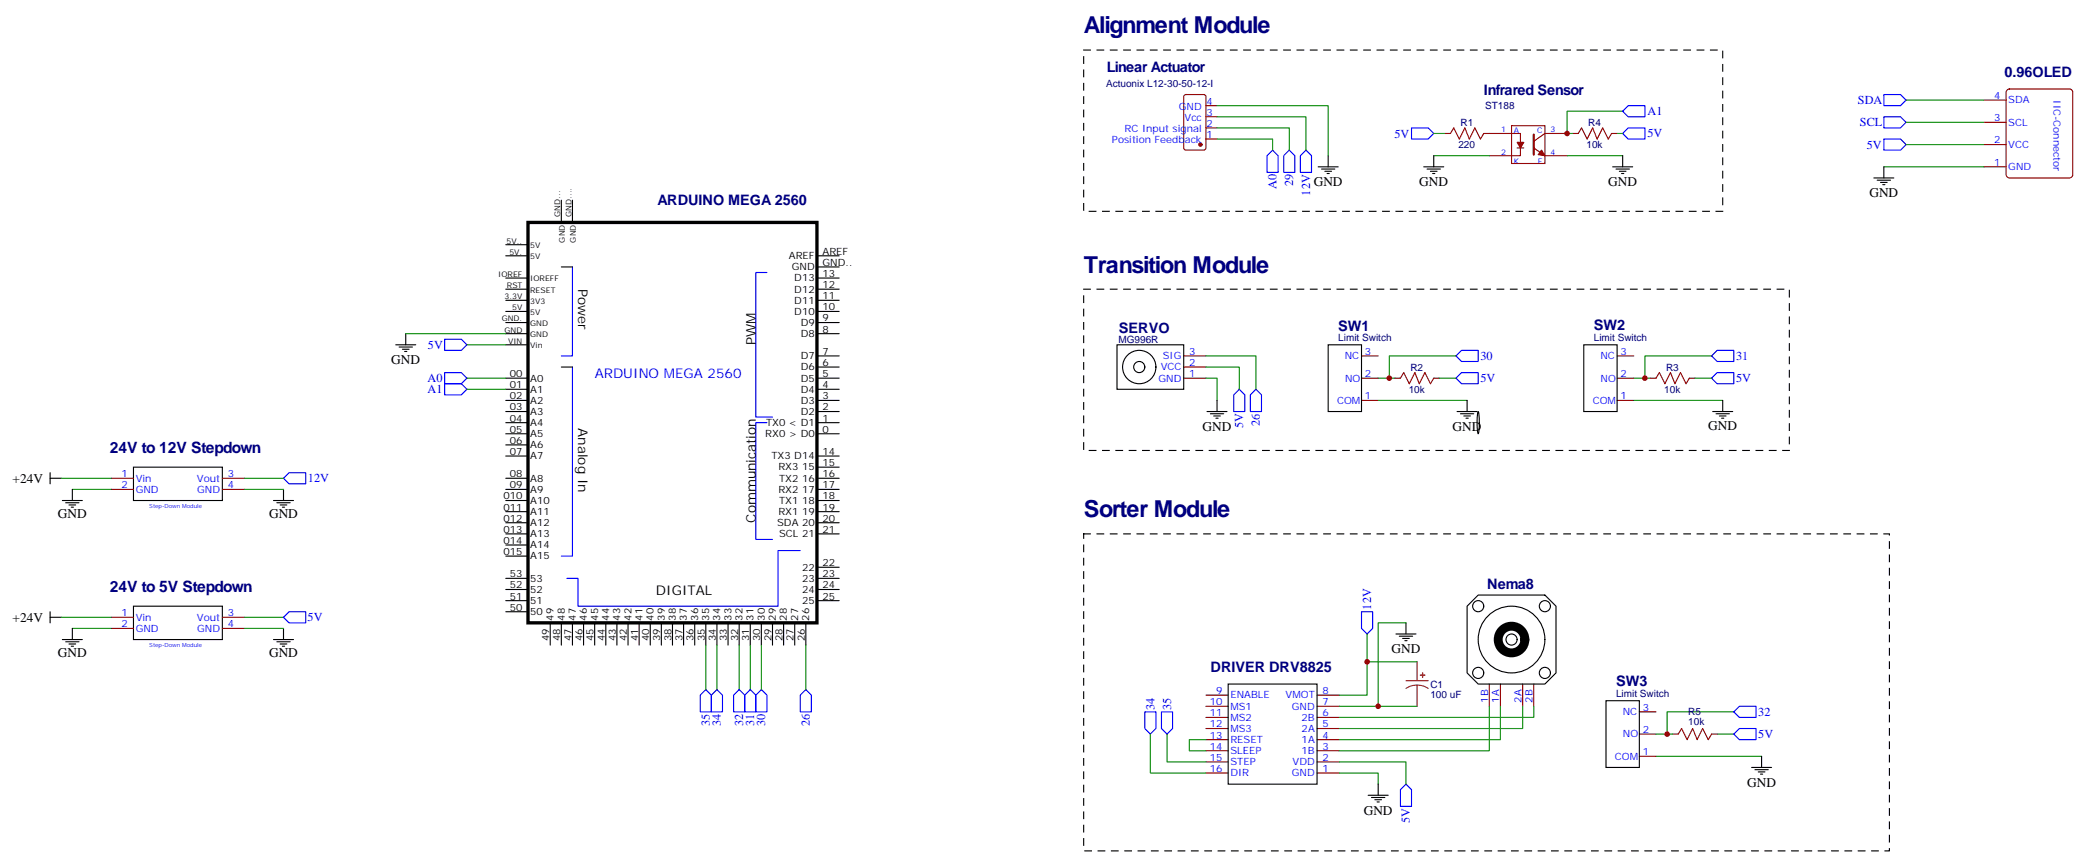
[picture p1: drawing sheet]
<svg xmlns="http://www.w3.org/2000/svg" width="662mm" height="273mm" viewBox="0 0 662 273" stroke-linecap="round" stroke-linejoin="round" font-family="sans-serif">
<g fill="none" stroke="#000" stroke-width=".35">
<path d="M418.4 52.9h6.4M419.5 53.6h4.2M420.5 54.3h2.2M421.3 55h.7M421.6 49.4v3.5M451.9 52.9h6.4M453 53.6h4.2M454.1 54.3h2.1M454.8 55h.7M455.1 49.4v3.5M511.9 52.9h6.4M513 53.6h4.2"/>
<path d="M514 54.3h2.1M514.7 55h.7M515.1 49.4v3.5M594.8 56.4h6.4M595.9 57.2h4.2M596.9 57.9h2.2M597.6 58.6h.7M598 52.9v3.5M160.5 77.6h7.1M178.2 63.5v7.1M181.7 63.5v7.1M160.5 98.8h7.1"/>
<path d="M160.5 95.2h7.1M160.5 91.7h7.1M160.5 88.2h7.1M160.5 81.1h7.1M178.2 84.7h3.5M259.3 98.8h7.1M259.3 95.2h7.1M259.3 91.7h7.1M259.3 88.2h7.1M259.3 81.1h7.1M259.3 84.7h7.1M125.6 109.4h6.4"/>
<path d="M126.7 110.1h4.2M127.7 110.8h2.2M128.4 111.5h.8M128.8 105.8v3.6M160.5 119.9h7.1M160.5 105.8h7.1M160.5 102.3h7.1M160.5 109.4h7.1M178.2 116.4h3.5M259.3 119.9h7.1M259.3 112.9h7.1M259.3 105.8h7.1"/>
<path d="M259.3 102.3h7.1M259.3 116.4h7.1M354.6 109.4h21.1v14.1h-21.1zM421.6 109.4h10.6v21.1h-10.6zM502.7 109.4h10.6v21.1h-10.6zM160.5 123.5h7.1M160.5 127h7.1M160.5 130.5h7.1M160.5 134.1h7.1M160.5 137.6h7.1M259.3 123.5h7.1M259.3 127h7.1"/>
<path d="M259.3 130.5h7.1M259.3 134.1h7.1M259.3 137.6h7.1M383.2 130.5h6.3M384.2 131.2h4.2M385.3 131.9h2.1M386 132.6h.7M386.3 127v3.5M462.5 130.5h6.4M463.6 131.2h4.2M464.6 131.9h2.2M465.3 132.6h.8"/>
<path d="M465.7 127v3.5M469.2 130.5l.4 3.6-.4 3.5-.3-3.5zM543.7 130.5h6.3M544.7 131.2h4.3M545.8 131.9h2.1M546.5 132.6h.7M546.8 127v3.5M15.9 151.7h3.5M15.9 149.9v3.6M19.8 158.8h6.3M20.8 159.5h4.3M23 155.2v3.6"/>
<path d="M42.4 148.2h28.2v10.6h-28.2zM86.8 158.8h6.4M87.9 159.5h4.2M90 155.2v3.6M160.5 141.1h7.1M160.5 144.6h7.1M160.5 151.7h7.1M160.5 155.2h7.1M160.5 158.8h7.1M259.3 144.6h7.1M259.3 151.7h7.1M259.3 155.2h7.1"/>
<path d="M259.3 158.8h7.1M259.3 148.2h7.1M21.9 160.2h2.1M22.6 160.9h.7M88.9 160.2h2.2M89.6 160.9h.7M160.5 162.3h7.1M160.5 165.8h7.1M160.5 169.3h7.1M160.5 172.9h7.1M160.5 176.4h7.1M259.3 162.3h7.1"/>
<path d="M259.3 165.8h7.1M259.3 169.3h7.1M259.3 179.9h7.1M15.9 195.8h3.5M15.9 194v3.6M23 199.3v3.5M42.4 192.3h28.2v10.5h-28.2zM90 199.3v3.5M160.5 187h7.1M160.5 183.4h7.1M160.5 190.5h7.1M160.5 194h7.1"/>
<path d="M174.7 197.6v7M178.2 197.6v7M181.7 197.6v7M185.2 197.6v7M188.8 197.6v7M192.3 197.6v7M195.8 197.6v7M199.4 197.6v7M202.9 197.6v7M206.4 197.6v7M209.9 197.6v7M213.5 197.6v7"/>
<path d="M217 197.6v7M220.5 197.6v7M224 197.6v7M227.6 197.6v7M231.1 197.6v7M234.6 197.6v7M238.2 197.6v7M241.7 197.6v7M245.2 197.6v7M248.7 197.6v7M252.3 197.6v7M255.8 197.6v7"/>
<path d="M259.3 187h7.1M259.3 183.4h7.1M259.3 190.5h7.1M446.3 197.6v3.5M465.7 192.3l3.5-3.6h21.2l3.5 3.6v21.1l-3.5 3.6h-21.2l-3.5-3.6zM19.8 202.8h6.3M20.8 203.6h4.3M21.9 204.3h2.1M22.6 205h.7M86.8 202.8h6.4M87.9 203.6h4.2M88.9 204.3h2.2"/>
<path d="M89.6 205h.7M389.9 217h28.2v31.7h-28.2zM443.1 201.1h6.4M444.2 201.8h4.2M445.2 202.5h2.2M445.9 203.2h.8M509.8 222.2h10.6v21.2h-10.6zM559.2 239.9v3.5M434.3 252.2h6.4M435.4 252.9h4.2M436.4 253.6h2.1M437.1 254.4h.7"/>
<path d="M437.5 248.7v3.5M556 243.4h6.4M557.1 244.1h4.2M558.1 244.8h2.1M558.8 245.5h.7"/>
<circle cx="361.6" cy="116.4" r="1.76"/>
<circle cx="361.6" cy="116.4" r="5.3"/>
<circle cx="469.2" cy="192.3" r="1.76"/>
<circle cx="490.4" cy="192.3" r="1.76"/>
<circle cx="469.2" cy="213.4" r="1.76"/>
<circle cx="479.8" cy="202.8" r="10.6"/>
<circle cx="479.8" cy="202.8" r="1.76"/>
<circle cx="490.4" cy="213.4" r="1.76"/>
</g>
<path d="M167.6 70.6h91.7v127h-91.7z" fill="none" stroke="#000" stroke-width="1.1"/>
<g fill="none" stroke="#00f" stroke-width=".35">
<path d="M515.1 35.3l1.8-1.8h5.2v3.5h-5.2zM598 30h5.3l1.7 1.8-1.7 1.7h-5.3zM598 37h5.3l1.7 1.8-1.7 1.8h-5.3zM404 47.6l1.7 1.8v5.3h-3.5v-5.3zM409.3 47.6l1.7 1.8v5.3h-3.5v-5.3zM414.5 47.6l1.8 1.8v5.3h-3.5v-5.3zM448.1 40.6h5.3l1.7 1.7-1.7 1.8h-5.3zM515.1 42.3l1.8-1.7h5.2v3.5h-5.2zM598 44.1h5.3l1.7 1.8-1.7 1.7h-5.3zM181.7 84.7v28.2h-3.5M243.5 86.4h-3.6v45.9h5.3M141.1 118.2h5.3l1.8 1.7-1.8 1.8h-5.3z"/>
<path d="M141.1 107.6h5.3l1.8 1.8-1.8 1.7h-5.3zM181.7 116.4v60h-3.5M462.2 112.9l1.7-1.8h5.3v3.6h-5.3zM462.2 119.9l1.7-1.7h5.3v3.5h-5.3zM543.3 112.9l1.8-1.8h5.3v3.6h-5.3zM543.3 119.9l1.8-1.7h5.3v3.5h-5.3zM141.1 121.7h5.3l1.8 1.8-1.8 1.7h-5.3zM243.5 134.1h-3.6v37h5.3M393.4 123.5l1.7 1.7v5.3h-3.5v-5.3zM398.7 123.5l1.7 1.7v5.3h-3.5v-5.3zM91.8 149.9h5.2v3.6h-5.2l-1.8-1.8zM254 174.6h-7v17.7h-63.5v-8.9h-3.5"/>
<path d="M90 195.8l1.8-1.8h5.2v3.6h-5.2zM432.2 194h3.5v5.3l-1.7 1.8-1.8-1.8zM224 218.7l1.8 1.8v5.3h-3.5v-5.3zM227.6 218.7l1.7 1.8v5.3h-3.5v-5.3zM234.6 218.7l1.8 1.8v5.3h-3.5v-5.3zM238.2 218.7l1.7 1.8v5.3h-3.5v-5.3zM241.7 218.7l1.8 1.8v5.3h-3.6v-5.3zM255.8 218.7l1.8 1.8v5.3h-3.6v-5.3zM363.4 225.8h3.5v5.3l-1.7 1.7-1.8-1.7zM368.7 225.8h3.5v5.3l-1.7 1.7-1.8-1.7zM550.4 232.8l1.7-1.7h5.3v3.5h-5.3zM550.4 225.8l1.7-1.8h5.3v3.5h-5.3z"/>
<path d="M446.3 248.7l1.8 1.8v5.3h-3.6v-5.3z"/>
</g>
<g fill="none" stroke="#870000" stroke-width=".35">
<path d="M376 30.2l.4-.2h5.7l.6 .4 .1 16.5-.5 .7h-5.9l-.6-.4-.1-16.5zM382.8 37h3.5M382.8 33.5h3.5M479.8 39.9h10.6v12h-10.6zM629.7 31.8h7.1M629.7 38.8h7.1M637 28.7l.9-.5h19l.9 .5 .2 .6v26.1l-.5 .8-.6 .2h-19l-.9-.4-.2-.6v-26.1zM382.8 44.1h3.5M382.8 40.6h3.5M458.6 42.3h1.8M471 42.3h11.6v2.9M481.6 46.9h2.1"/>
<path d="M482.6 46.9v2.5h-9.8M486.9 46.9l3.5 2.5h7.1M497.5 42.3h-7.1l-3.5 2.5M499.2 42.3h1.8M511.6 42.3h1.7M629.7 45.9h7.1M629.7 52.9h7.1M375.7 119.9h7.1M375.7 116.4h7.1M375.7 112.9h7.1M432.2 119.9h5.3M432.2 112.9h5.3"/>
<path d="M442.8 119.9h1.7M455.1 119.9h1.8M513.3 119.9h5.3M513.3 112.9h5.3M523.9 119.9h1.8M536.3 119.9h1.7M432.2 127h5.3M513.3 127h5.3M35.3 151.7h7.1M35.3 155.2h7.1M70.6 151.7h7M70.6 155.2h7"/>
<path d="M35.3 195.8h7.1M35.3 199.3h7.1M70.6 195.8h7M70.6 199.3h7M472.8 217v7M476.3 217v7M483.3 217v7M486.9 217v7M382.8 238.1h7.1M382.8 234.6h7.1M382.8 231.1h7.1M382.8 227.5h7.1"/>
<path d="M382.8 224h7.1M382.8 220.5h7.1M418.1 238.1h7M418.1 234.6h7M418.1 231.1h7M418.1 227.5h7M418.1 224h7M418.1 220.5h7M520.4 239.9h5.3M520.4 232.8h5.3M520.4 225.8h5.3M531 232.8h1.7"/>
<path d="M543.3 232.8h1.8M382.8 245.2h7.1M382.8 241.7h7.1M418.1 245.2h7M418.1 241.7h7"/>
</g>
<g fill="#870000" stroke="#870000" stroke-width=".35">
<path d="M481.6 45.2h2.1l-1.1 1.7z"/>
<path d="M489.3 47.6l1.1 1.8-2.1-.4z"/>
<circle cx="381" cy="45.9" r=".53"/>
</g>
<path d="M486.9 42.7v6.3" fill="none" stroke="#870000" stroke-width=".71"/>
<circle cx="479.8" cy="202.8" r="4.2" fill="none" stroke="#000" stroke-width="2.8"/>
<path d="M446.3 215.9h7.1M449.8 217.3l-1.8 .2-1.7 .9M449.8 217.3l1.9 .3 1.7 .8M449.8 209.9v6M449.8 217.3v6.7" fill="none" stroke="#8c2424" stroke-width=".35"/>
<g fill="#8c2424" stroke="#8c2424" stroke-width=".35">
<path d="M450.9 214.1l1.4 .1z"/>
<path d="M451.6 213.4v1.4z"/>
</g>
<g fill="none" stroke="#008700" stroke-width=".35">
<path d="M386.3 37h28.2v10.6M386.3 33.5h35.3v15.9M515.1 35.3h-17.6v7h1.7M605 38.8h24.7M605 31.8h24.7M386.3 44.1h17.7v3.5M386.3 40.6h23v7M455.1 42.3h3.5M455.1 49.4h17.7M497.5 49.4h17.6M513.3 42.3h1.8M598 52.9h31.7"/>
<path d="M605 45.9h24.7M128.8 105.8h31.7M148.2 119.9h12.3M148.2 109.4h12.3M382.8 112.9h15.9v10.6M382.8 116.4h10.6v7.1M382.8 119.9h3.5v7.1M437.5 119.9h5.3M456.9 119.9h5.3M462.2 112.9h-21.2v7M518.6 119.9h5.3M538 119.9h5.3"/>
<path d="M543.3 112.9h-21.2v7M148.2 123.5h12.3M437.5 127h28.2M518.6 127h28.2M19.4 151.7h15.9M23 155.2h12.3M77.6 155.2h12.4M77.6 151.7h12.4M19.4 195.8h15.9M23 199.3h12.3M77.6 199.3h12.4M77.6 195.8h12.4"/>
<path d="M446.3 197.6h-8.8v26.4M224 204.6v14.1M227.6 204.6v14.1M234.6 204.6v14.1M238.2 204.6v14.1M241.7 204.6v14.1M255.8 204.6v14.1M434 201.1v19.4h-8.9M434 209.9h15.8M365.2 232.8v12.4h17.6M370.5 232.8v8.9h12.3M382.8 234.6h-5.3v3.5h5.3"/>
<path d="M425.1 224h24.7M472.8 224v14.1h-47.7M476.3 224v10.6h-51.2M483.3 224v7.1h-58.2M486.9 224v3.5h-61.8M525.7 232.8h5.3M525.7 239.9h33.5M545.1 232.8h5.3M550.4 225.8h-21.2v7M425.1 245.2h12.4v3.5M425.1 241.7h21.2v7"/>
</g>
<path d="M460.4 42.3l1.1-1.7 1.7 3.5 1.8-3.5 1.4 3.5 1.8-3.5 1.7 3.5 1.1-1.8M501 42.3l1-1.7 1.8 3.5 1.8-3.5 1.4 3.5 1.7-3.5 1.8 3.5 1.1-1.8M444.5 119.9l1.1-1.7 1.8 3.5 1.7-3.5 1.4 3.5 1.8-3.5 1.8 3.5 1-1.8M525.7 119.9l1-1.7 1.8 3.5 1.8-3.5 1.4 3.5 1.7-3.5 1.8 3.5 1.1-1.8M532.7 232.8l1.1-1.7 1.8 3.5 1.7-3.5 1.4 3.5 1.8-3.5 1.8 3.5 1-1.8" fill="none" stroke="#a10000" stroke-width=".35"/>
<path d="M344 15.9h202.8v51.1h-202.8zM344 91.7h224v51.2h-224zM344 169.3h255.8v100.6h-255.8z" fill="none" stroke="#000" stroke-width=".35" stroke-dasharray="2.1 2.1"/>
<g fill="#c00">
<circle cx="434" cy="209.9" r=".88"/>
<circle cx="441" cy="119.9" r=".88"/>
<circle cx="522.1" cy="119.9" r=".88"/>
<circle cx="497.5" cy="42.3" r=".88"/>
<circle cx="529.2" cy="232.8" r=".88"/>
<circle cx="437.5" cy="224" r=".88"/>
</g>
<g font-size="7.4" fill="#000080">
<text x="344" y="10.6">Alignment Module</text>
<text x="344" y="86.4">Transition Module</text>
<text x="344" y="164">Sorter Module</text>
</g>
<g font-size="4.9" fill="#000080">
<text x="34.9" y="143.6">24V to 12V Stepdown</text>
<text x="34.9" y="187.7">24V to 5V Stepdown</text>
</g>
<g font-size="4.6" fill="#000080">
<text x="351.3" y="22.8">Linear Actuator</text>
<text x="471" y="30">Infrared Sensor</text>
<text x="636.3" y="24.5">0.96OLED</text>
<text x="208.8" y="65.1">ARDUINO MEGA 2560</text>
<text x="355.2" y="105.7">SERVO</text>
<text x="424.8" y="104.8">SW1</text>
<text x="505.9" y="104.7">SW2</text>
<text x="472.1" y="186.8">Nema8</text>
<text x="384.3" y="213.2">DRIVER DRV8825</text>
<text x="513" y="217.7">SW3</text>
</g>
<g font-size="4.2">
<text x="417" y="59">GND</text>
<text x="450.5" y="59">GND</text>
<text x="510.5" y="59">GND</text>
<text x="593.4" y="62.5">GND</text>
<text x="183.5" y="91.7" transform="rotate(90 183.5 91.7)">Power</text>
<text x="239.9" y="109.4" transform="rotate(-90 239.9 109.4)">PWM</text>
<text x="124.2" y="115.4">GND</text>
<text x="183.5" y="135.8" transform="rotate(90 183.5 135.8)">Analog In</text>
<text x="381.7" y="136.6">GND</text>
<text x="461.1" y="136.6">GND</text>
<text x="542.2" y="136.5">GND</text>
<text x="4" y="153.1">+24V</text>
<text x="18.4" y="164.4">GND</text>
<text x="85.4" y="164.4">GND</text>
<text x="239.9" y="165.8" transform="rotate(-90 239.9 165.8)">Communication</text>
<text x="208.2" y="188.7">DIGITAL</text>
<text x="4" y="197.2">+24V</text>
<text x="18.4" y="208.5">GND</text>
<text x="85.4" y="208.5">GND</text>
<text x="441.7" y="207.1">GND</text>
<text x="554.6" y="249.5">GND</text>
<text x="432.9" y="258.3">GND</text>
</g>
<text font-size="4.2" fill="#00f" x="188.8" y="119.9">ARDUINO MEGA 2560</text>
<g font-size="3.9" fill="#00f">
<text x="589.8" y="33">SDA</text>
<text x="523" y="36.5">A1</text>
<text x="590.4" y="40.1">SCL</text>
<text x="442.7" y="43.7">5V</text>
<text x="523" y="43.5">5V</text>
<text x="592.6" y="47.2">5V</text>
<text x="405.3" y="59.8" transform="rotate(-90 405.3 59.8)">A0</text>
<text x="410.5" y="59.2" transform="rotate(-90 410.5 59.2)">29</text>
<text x="415.8" y="62" transform="rotate(-90 415.8 62)">12V</text>
<text x="135.8" y="110.7">5V</text>
<text x="469.9" y="114.2">30</text>
<text x="551.1" y="114.2">31</text>
<text x="135.7" y="121.2">A0</text>
<text x="135.7" y="124.7">A1</text>
<text x="469.9" y="121.1">5V</text>
<text x="551.1" y="121.1">5V</text>
<text x="394.7" y="135.8" transform="rotate(-90 394.7 135.8)">5V</text>
<text x="399.9" y="135" transform="rotate(-90 399.9 135)">26</text>
<text x="97.8" y="153">12V</text>
<text x="97.7" y="197.1">5V</text>
<text x="435.2" y="193.3" transform="rotate(-90 435.2 193.3)">12V</text>
<text x="366.5" y="225.1" transform="rotate(-90 366.5 225.1)">34</text>
<text x="371.8" y="225.1" transform="rotate(-90 371.8 225.1)">35</text>
<text x="558.1" y="227">32</text>
<text x="225.3" y="230.2" transform="rotate(-90 225.3 230.2)">35</text>
<text x="228.8" y="230.2" transform="rotate(-90 228.8 230.2)">34</text>
<text x="235.9" y="230.2" transform="rotate(-90 235.9 230.2)">32</text>
<text x="239.4" y="230.2" transform="rotate(-90 239.4 230.2)">31</text>
<text x="242.9" y="230.2" transform="rotate(-90 242.9 230.2)">30</text>
<text x="257.1" y="230.2" transform="rotate(-90 257.1 230.2)">26</text>
<text x="558.1" y="234">5V</text>
<text x="447.6" y="261.1" transform="rotate(-90 447.6 261.1)">5V</text>
</g>
<g font-size="3.2" fill="#000080">
<text x="351.1" y="27.6">Actuonix L12-30-50-12-I</text>
<text x="471.4" y="34.7">ST188</text>
<text x="463.6" y="40">R1</text>
<text x="504.2" y="40">R4</text>
<text x="463" y="47">220</text>
<text x="503.6" y="47">10k</text>
<text x="355" y="108.7">MG996R</text>
<text x="424.8" y="108.3">Limit Switch</text>
<text x="505.9" y="108.3">Limit Switch</text>
<text x="447.7" y="117.6">R2</text>
<text x="528.9" y="117.6">R3</text>
<text x="447.2" y="124.6">10k</text>
<text x="528.3" y="124.6">10k</text>
<text x="454.1" y="221.2">100 uF</text>
<text x="454.1" y="218.2">C1</text>
<text x="513" y="221.2">Limit Switch</text>
<text x="535.9" y="226.8">R5</text>
<text x="535.9" y="230">10k</text>
</g>
<g font-size="3.2" fill="#00f">
<text x="374.2" y="34.9">GND</text>
<text x="383" y="33.2">4</text>
<text x="633" y="31.4">4</text>
<text x="637.5" y="32.8">SDA</text>
<text x="651.8" y="31.8" transform="rotate(90 651.8 31.8)">IIC-Connector</text>
<text x="357" y="42">RC Input signal</text>
<text x="376" y="38.5">Vcc</text>
<text x="383" y="40.2">2</text>
<text x="383" y="36.7">3</text>
<text x="633" y="38.5">3</text>
<text x="637.5" y="39.9">SCL</text>
<text x="353" y="45.5">Position Feedback</text>
<text x="383" y="43.7">1</text>
<text x="633" y="45.5">2</text>
<text x="637.5" y="46.9">VCC</text>
<text x="633" y="52.6">1</text>
<text x="637.5" y="54">GND</text>
<text x="369.1" y="113.9">SIG</text>
<text x="377.5" y="112.5">3</text>
<text x="426.9" y="113.9">NC</text>
<text x="433.2" y="112.5">3</text>
<text x="508" y="113.9">NC</text>
<text x="514.4" y="112.5">3</text>
<text x="368.4" y="117.5">VCC</text>
<text x="377.5" y="119.6">1</text>
<text x="377.5" y="116.1">2</text>
<text x="433.2" y="119.6">2</text>
<text x="514.4" y="119.6">2</text>
<text x="367.8" y="121">GND</text>
<text x="427" y="121">NO</text>
<text x="508.1" y="121">NO</text>
<text x="424.4" y="128.1">COM</text>
<text x="433.2" y="126.6">1</text>
<text x="505.6" y="128.1">COM</text>
<text x="514.4" y="126.6">1</text>
<text x="38.6" y="151.3">1</text>
<text x="38.6" y="154.9">2</text>
<text x="43.1" y="152.8">Vin</text>
<text x="62.5" y="152.8">Vout</text>
<text x="72.4" y="151.3">3</text>
<text x="72.4" y="154.9">4</text>
<text x="43.1" y="156.3">GND</text>
<text x="62.6" y="156.3">GND</text>
<text x="38.6" y="195.4">1</text>
<text x="43.1" y="196.8">Vin</text>
<text x="62.5" y="196.8">Vout</text>
<text x="72.4" y="195.4">3</text>
<text x="38.6" y="199">2</text>
<text x="43.1" y="200.4">GND</text>
<text x="62.6" y="200.4">GND</text>
<text x="72.4" y="199">4</text>
<text x="386.1" y="220.1">9</text>
<text x="390.6" y="221.5">ENABLE</text>
<text x="408.1" y="221.5">VMOT</text>
<text x="419.8" y="220.1">8</text>
<text x="384.1" y="223.7">10</text>
<text x="384.1" y="227.2">11</text>
<text x="390.6" y="225.1">MS1</text>
<text x="410.1" y="225.1">GND</text>
<text x="419.8" y="227.2">6</text>
<text x="419.8" y="223.7">7</text>
<text x="472.4" y="222.9" transform="rotate(-90 472.4 222.9)">1B</text>
<text x="475.9" y="222.9" transform="rotate(-90 475.9 222.9)">1A</text>
<text x="483" y="222.9" transform="rotate(-90 483 222.9)">2A</text>
<text x="486.5" y="222.9" transform="rotate(-90 486.5 222.9)">2B</text>
<text x="515.1" y="226.8">NC</text>
<text x="521.4" y="225.4">3</text>
<text x="384.1" y="230.7">12</text>
<text x="390.6" y="228.6">MS2</text>
<text x="390.6" y="232.1">MS3</text>
<text x="413.2" y="228.6">2B</text>
<text x="413.2" y="232.1">2A</text>
<text x="419.8" y="230.7">5</text>
<text x="515.2" y="233.9">NO</text>
<text x="521.4" y="232.5">2</text>
<text x="384.1" y="234.2">13</text>
<text x="384.1" y="237.8">14</text>
<text x="390.6" y="235.7">RESET</text>
<text x="390.6" y="239.2">SLEEP</text>
<text x="413.2" y="239.2">1B</text>
<text x="413.2" y="235.7">1A</text>
<text x="419.8" y="237.8">3</text>
<text x="419.8" y="234.2">4</text>
<text x="521.4" y="239.5">1</text>
<text x="384.1" y="241.3">15</text>
<text x="384.1" y="244.8">16</text>
<text x="390.6" y="242.7">STEP</text>
<text x="410.3" y="242.7">VDD</text>
<text x="419.8" y="244.8">1</text>
<text x="419.8" y="241.3">2</text>
<text x="512.6" y="240.9">COM</text>
<text x="390.6" y="246.2">DIR</text>
<text x="410.1" y="246.2">GND</text>
</g>
<g font-size="3.2">
<text x="250.4" y="82.2">AREF</text>
<text x="261.1" y="80.8">AREF</text>
<text x="251.3" y="85.7">GND</text>
<text x="252.1" y="89.3">D13</text>
<text x="261.1" y="84.3">GND..</text>
<text x="261.1" y="87.8">13</text>
<text x="252.1" y="92.8">D12</text>
<text x="261.1" y="94.9">11</text>
<text x="261.1" y="91.4">12</text>
<text x="252.1" y="99.8">D10</text>
<text x="252.1" y="96.3">D11</text>
<text x="261.1" y="102">9</text>
<text x="261.1" y="98.4">10</text>
<text x="254.2" y="106.9">D8</text>
<text x="254.2" y="103.4">D9</text>
<text x="261.1" y="105.5">8</text>
<text x="254.2" y="113.9">D7</text>
<text x="261.1" y="112.5">7</text>
<text x="161.8" y="119.6">00</text>
<text x="254.2" y="117.5">D6</text>
<text x="261.1" y="119.6">5</text>
<text x="261.1" y="116.1">6</text>
<text x="161.8" y="123.1">01</text>
<text x="168.3" y="121">A0</text>
<text x="168.3" y="124.5">A1</text>
<text x="254.2" y="124.5">D4</text>
<text x="254.2" y="121">D5</text>
<text x="261.1" y="123.1">4</text>
<text x="161.8" y="126.6">02</text>
<text x="161.8" y="130.2">03</text>
<text x="168.3" y="128.1">A2</text>
<text x="168.3" y="131.6">A3</text>
<text x="254.2" y="131.6">D2</text>
<text x="254.2" y="128.1">D3</text>
<text x="261.1" y="130.2">2</text>
<text x="261.1" y="126.6">3</text>
<text x="161.8" y="133.7">04</text>
<text x="161.8" y="137.2">05</text>
<text x="168.3" y="135.1">A4</text>
<text x="243.2" y="135.1">TX0 &lt; D1</text>
<text x="261.1" y="137.2">0</text>
<text x="261.1" y="133.7">1</text>
<text x="161.8" y="140.8">06</text>
<text x="168.3" y="138.6">A5</text>
<text x="168.3" y="142.2">A6</text>
<text x="242.9" y="138.6">RX0 &gt; D0</text>
<text x="161.8" y="144.3">07</text>
<text x="168.3" y="145.7">A7</text>
<text x="244.9" y="145.7">TX3 D14</text>
<text x="247.1" y="149.2">RX3 15</text>
<text x="261.1" y="147.8">15</text>
<text x="261.1" y="144.3">14</text>
<text x="161.8" y="151.3">08</text>
<text x="161.8" y="154.9">09</text>
<text x="168.3" y="152.8">A8</text>
<text x="247.3" y="152.8">TX2 16</text>
<text x="261.1" y="154.9">17</text>
<text x="261.1" y="151.3">16</text>
<text x="159.8" y="158.4">010</text>
<text x="159.8" y="161.9">011</text>
<text x="168.3" y="156.3">A9</text>
<text x="168.3" y="159.8">A10</text>
<text x="247.1" y="156.3">RX2 17</text>
<text x="247.3" y="159.8">TX1 18</text>
<text x="261.1" y="161.9">19</text>
<text x="261.1" y="158.4">18</text>
<text x="159.8" y="165.5">012</text>
<text x="168.3" y="163.3">A11</text>
<text x="168.3" y="166.9">A12</text>
<text x="246.7" y="166.9">SDA 20</text>
<text x="247.1" y="163.3">RX1 19</text>
<text x="261.1" y="165.5">20</text>
<text x="159.8" y="169">013</text>
<text x="159.8" y="172.5">014</text>
<text x="168.3" y="170.4">A13</text>
<text x="168.3" y="173.9">A14</text>
<text x="247.3" y="170.4">SCL 21</text>
<text x="261.1" y="169">21</text>
<text x="159.8" y="176">015</text>
<text x="168.3" y="177.4">A15</text>
<text x="261.1" y="179.6">22</text>
<text x="161.8" y="183.1">53</text>
<text x="168.3" y="184.5">53</text>
<text x="254.6" y="184.5">23</text>
<text x="254.6" y="181">22</text>
<text x="261.1" y="183.1">23</text>
<text x="161.8" y="190.1">51</text>
<text x="161.8" y="186.6">52</text>
<text x="168.3" y="191.6">51</text>
<text x="168.3" y="188">52</text>
<text x="254.6" y="188">24</text>
<text x="254.6" y="191.6">25</text>
<text x="261.1" y="186.6">24</text>
<text x="261.1" y="190.1">25</text>
<text x="161.8" y="193.7">50</text>
<text x="168.3" y="195.1">50</text>
<text x="175.7" y="196.8" transform="rotate(-90 175.7 196.8)">49</text>
<text x="179.2" y="196.8" transform="rotate(-90 179.2 196.8)">48</text>
<text x="182.8" y="196.8" transform="rotate(-90 182.8 196.8)">47</text>
<text x="186.3" y="196.8" transform="rotate(-90 186.3 196.8)">46</text>
<text x="189.8" y="196.8" transform="rotate(-90 189.8 196.8)">45</text>
<text x="193.4" y="196.8" transform="rotate(-90 193.4 196.8)">44</text>
<text x="196.9" y="196.8" transform="rotate(-90 196.9 196.8)">43</text>
<text x="200.4" y="196.8" transform="rotate(-90 200.4 196.8)">42</text>
<text x="203.9" y="196.8" transform="rotate(-90 203.9 196.8)">41</text>
<text x="207.5" y="196.8" transform="rotate(-90 207.5 196.8)">40</text>
<text x="211" y="196.8" transform="rotate(-90 211 196.8)">39</text>
<text x="214.5" y="196.8" transform="rotate(-90 214.5 196.8)">38</text>
<text x="218.1" y="196.8" transform="rotate(-90 218.1 196.8)">37</text>
<text x="221.6" y="196.8" transform="rotate(-90 221.6 196.8)">36</text>
<text x="225.1" y="196.8" transform="rotate(-90 225.1 196.8)">35</text>
<text x="228.6" y="196.8" transform="rotate(-90 228.6 196.8)">34</text>
<text x="232.2" y="196.8" transform="rotate(-90 232.2 196.8)">33</text>
<text x="235.7" y="196.8" transform="rotate(-90 235.7 196.8)">32</text>
<text x="239.2" y="196.8" transform="rotate(-90 239.2 196.8)">31</text>
<text x="242.7" y="196.8" transform="rotate(-90 242.7 196.8)">30</text>
<text x="246.3" y="196.8" transform="rotate(-90 246.3 196.8)">29</text>
<text x="249.8" y="196.8" transform="rotate(-90 249.8 196.8)">28</text>
<text x="253.3" y="196.8" transform="rotate(-90 253.3 196.8)">27</text>
<text x="256.9" y="196.8" transform="rotate(-90 256.9 196.8)">26</text>
<text x="174.3" y="203.4" transform="rotate(-90 174.3 203.4)">49</text>
<text x="177.8" y="203.4" transform="rotate(-90 177.8 203.4)">48</text>
<text x="181.4" y="203.4" transform="rotate(-90 181.4 203.4)">47</text>
<text x="184.9" y="203.4" transform="rotate(-90 184.9 203.4)">46</text>
<text x="188.4" y="203.4" transform="rotate(-90 188.4 203.4)">45</text>
<text x="191.9" y="203.4" transform="rotate(-90 191.9 203.4)">44</text>
<text x="195.5" y="203.4" transform="rotate(-90 195.5 203.4)">43</text>
<text x="199" y="203.4" transform="rotate(-90 199 203.4)">42</text>
<text x="202.5" y="203.4" transform="rotate(-90 202.5 203.4)">41</text>
<text x="206.1" y="203.4" transform="rotate(-90 206.1 203.4)">40</text>
<text x="209.6" y="203.4" transform="rotate(-90 209.6 203.4)">39</text>
<text x="213.1" y="203.4" transform="rotate(-90 213.1 203.4)">38</text>
<text x="216.6" y="203.4" transform="rotate(-90 216.6 203.4)">37</text>
<text x="220.2" y="203.4" transform="rotate(-90 220.2 203.4)">36</text>
<text x="223.7" y="203.4" transform="rotate(-90 223.7 203.4)">35</text>
<text x="227.2" y="203.4" transform="rotate(-90 227.2 203.4)">34</text>
<text x="230.8" y="203.4" transform="rotate(-90 230.8 203.4)">33</text>
<text x="234.3" y="203.4" transform="rotate(-90 234.3 203.4)">32</text>
<text x="237.8" y="203.4" transform="rotate(-90 237.8 203.4)">31</text>
<text x="241.3" y="203.4" transform="rotate(-90 241.3 203.4)">30</text>
<text x="244.9" y="203.4" transform="rotate(-90 244.9 203.4)">29</text>
<text x="248.4" y="203.4" transform="rotate(-90 248.4 203.4)">28</text>
<text x="251.9" y="203.4" transform="rotate(-90 251.9 203.4)">27</text>
<text x="255.4" y="203.4" transform="rotate(-90 255.4 203.4)">26</text>
</g>
<g font-size="2.5" fill="#00f">
<text x="476.5" y="42">1</text>
<text x="492.2" y="42">3</text>
<text x="480.5" y="42.3">A</text>
<text x="488" y="42.3">C</text>
<text x="476.5" y="49">2</text>
<text x="480.5" y="51.9">K</text>
<text x="488.1" y="51.9">E</text>
<text x="492.2" y="49">4</text>
</g>
<g font-size="2.5">
<text x="177.8" y="68.8" transform="rotate(-90 177.8 68.8)">GND...</text>
<text x="181.4" y="68.8" transform="rotate(-90 181.4 68.8)">GND....</text>
<text x="160.8" y="77.3">5V..</text>
<text x="179.2" y="76.9" transform="rotate(-90 179.2 76.9)">GND</text>
<text x="182.8" y="76.9" transform="rotate(-90 182.8 76.9)">GND</text>
<text x="161.7" y="80.8">5V.</text>
<text x="168.3" y="78.7">5V</text>
<text x="168.3" y="82.2">5V</text>
<text x="158.2" y="87.8">IOREF</text>
<text x="168.3" y="89.3">IOREFF</text>
<text x="160.1" y="94.9">3.3V</text>
<text x="160.9" y="91.4">RST</text>
<text x="168.3" y="92.8">RESET</text>
<text x="159.3" y="102">GND.</text>
<text x="162.6" y="98.4">5V</text>
<text x="168.3" y="99.8">5V</text>
<text x="168.3" y="96.3">3V3</text>
<text x="160.2" y="105.5">GND</text>
<text x="168.3" y="106.9">GND</text>
<text x="168.3" y="103.4">GND</text>
<text x="161.3" y="109">VIN</text>
<text x="168.3" y="110.4">Vin</text>
</g>
<g font-size="1.8" fill="#00f">
<text x="47.4" y="161.2">Step-Down Module</text>
<text x="47.4" y="205.3">Step-Down Module</text>
</g>
</svg>
